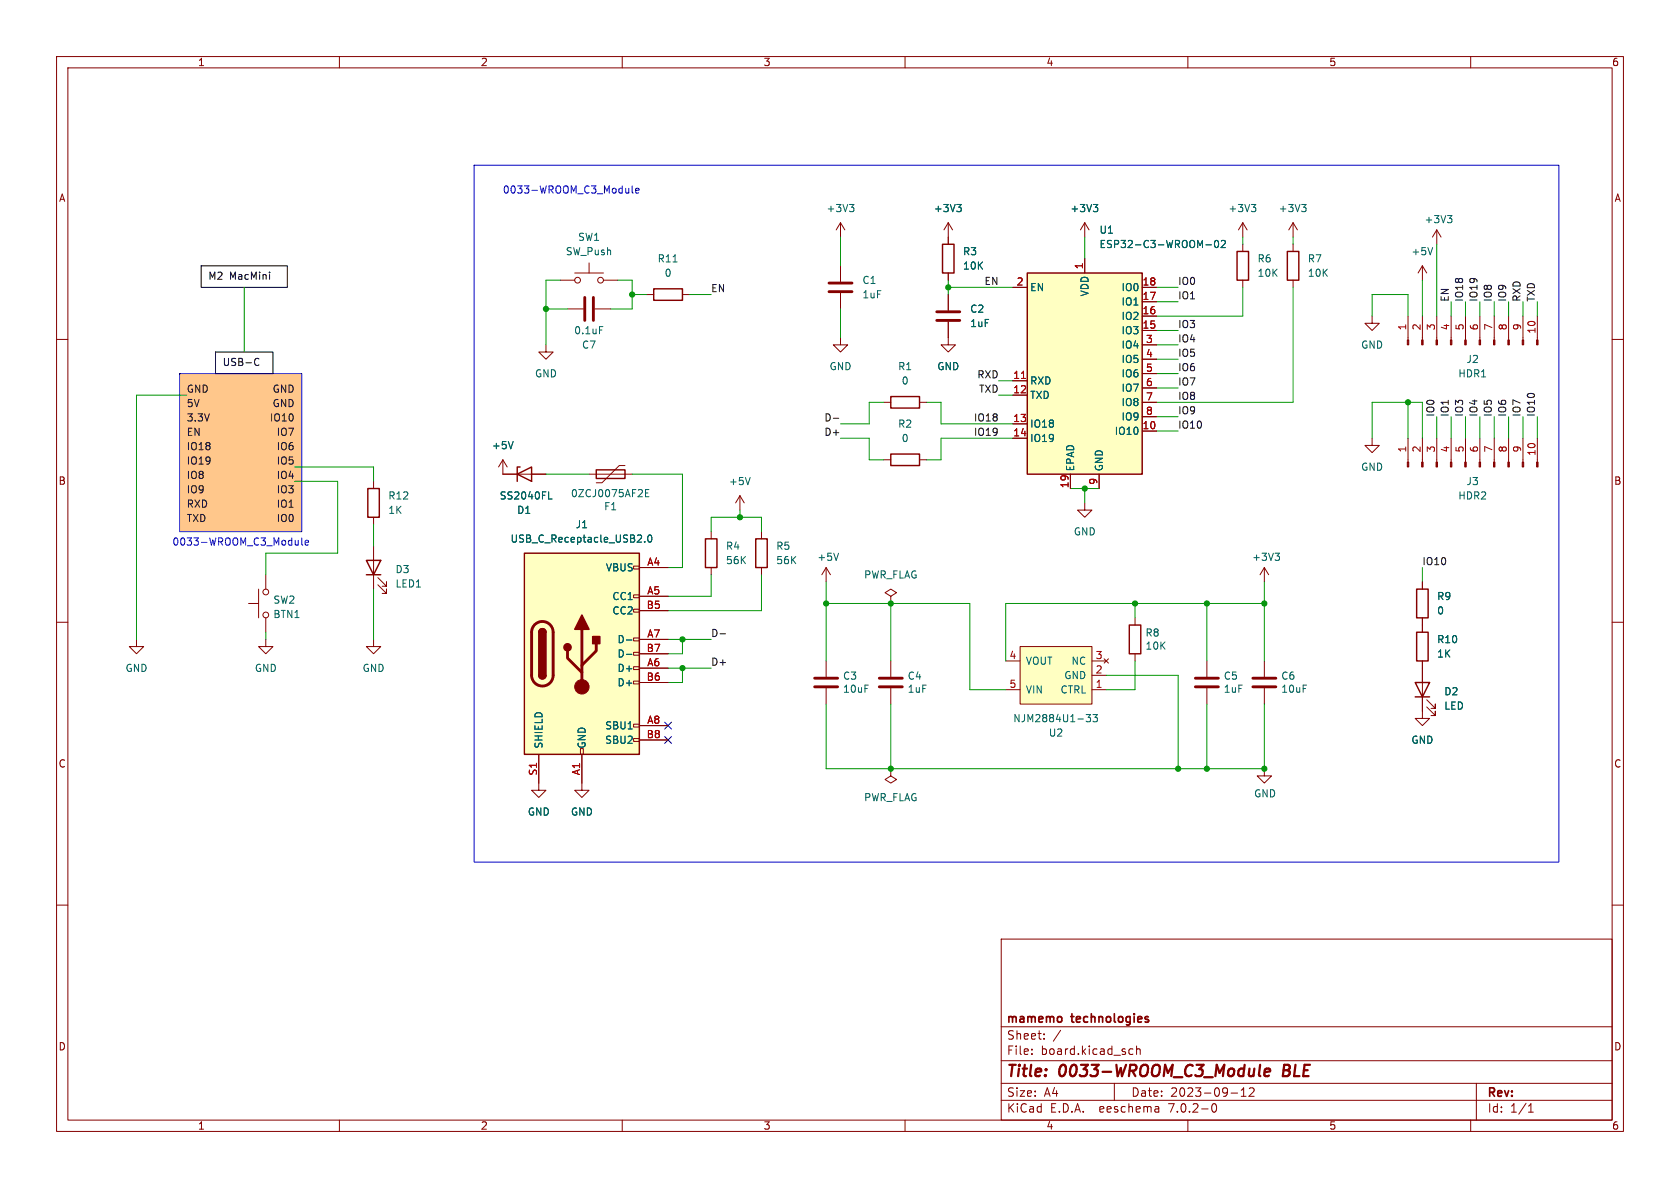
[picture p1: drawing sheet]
<svg xmlns="http://www.w3.org/2000/svg" width="297mm" height="210mm" viewBox="0 0 297 210" stroke-linecap="round" stroke-linejoin="round" font-family="sans-serif">
<g fill="none" stroke="#840000" stroke-width=".18">
<path d="M10 10h277v190h-277zM12 12h273v186h-273zM60 10v2M110 10v2M160 10v2M210 10v2M260 10v2M148.6 39.4v2.5M148.6 39.4l.8 1.2M148.6 39.4l-.8 1.2M167.6 39.4v3.8M167.6 39.4l-.7 1.2"/>
<path d="M167.6 39.4l.8 1.2M191.8 39.4l-.8 1.2M191.8 39.4v2.5M191.8 39.4l.7 1.2M219.7 39.4v2.5M219.7 39.4l-.8 1.2M219.7 39.4l.8 1.2M228.6 39.4v2.5M228.6 39.4l-.8 1.2M228.6 39.4l.8 1.2M10 60h2M99.1 49.5h2.5"/>
<path d="M100.3 54.6h2.8M101.6 48.3h5.1M104.1 46.5v1.8M105.2 54.6h2.7M106.7 49.5h2.5M114.3 52.1h1.3M120.6 52.1h1.3M148.6 59.7v1.3h1.3l-1.3 1.2-1.3-1.2h1.3M148.6 47v2.8M148.6 51.8v2.8M167.6 56.9v4.1h1.3l-1.3 1.2-1.2-1.2h1.2M167.6 48.3v1.2"/>
<path d="M167.6 52.1v2.8M179.1 50.8h2.5M191.8 45.7v2.6M201.9 58.4h2.6M201.9 55.9h2.6M201.9 53.3h2.6M201.9 50.8h2.6M219.7 43.2v1.3M219.7 49.5v1.3M228.6 43.2v1.3M228.6 49.5v1.3M242.6 55.9v1.3h1.2l-1.2 1.2-1.3-1.2h1.3"/>
<path d="M248.9 55.9v4.2M251.5 47l-.8 1.3M251.5 47v2.5M251.5 55.9v4.2M251.5 47l.7 1.3M254 40.6v2.6M254 55.9v4.2M254 40.6l-.8 1.3M254 40.6l.8 1.3M256.5 55.9v4.2M259.1 55.9v4.2M261.6 55.9v4.2"/>
<path d="M264.2 55.9v4.2M266.7 55.9v4.2M269.2 55.9v4.2M271.8 55.9v4.2M285 60h2M96.5 61v1.2h1.3l-1.3 1.3-1.3-1.3h1.3M156.2 71.1h1.3M162.6 71.1h1.2M179.1 67.3h2.5M179.1 69.9h2.5M179.1 74.9h2.5M179.1 77.5h2.5"/>
<path d="M201.9 71.1h2.6M201.9 76.2h2.6M201.9 61h2.6M201.9 63.5h2.6M201.9 66h2.6M201.9 68.6h2.6M201.9 73.7h2.6M242.6 77.5v1.2h1.2l-1.2 1.3-1.3-1.3h1.3M248.9 77.5v4.2M251.5 77.5v4.2M254 77.5v4.2M256.5 77.5v4.2"/>
<path d="M259.1 77.5v4.2M261.6 77.5v4.2M264.2 77.5v4.2M266.7 77.5v4.2M269.2 77.5v4.2M271.8 77.5v4.2M66 85.1v1.3M66 91.4v1.3M66 96.5v7.6M88.9 81.3v2.5h7.6M88.9 81.3l-.8 1.3M88.9 81.3l.8 1.3"/>
<path d="M104.1 83.8h7.7M110.5 82.3h-1l-3.1 3h-1M125.7 94v1.3M130.8 87.6l-.8 1.3M130.8 87.6v2.6M130.8 87.6l.8 1.3M134.6 94v1.3M156.2 81.3h1.3M162.6 81.3h1.2M189.2 83.8v2.6M191.8 88.9v1.3h1.2l-1.2 1.2-1.3-1.2h1.3M194.3 83.8v2.6"/>
<path d="M10 110h2M24.1 113v1.3h1.3l-1.3 1.3-1.2-1.3h1.2M43.9 106.7h1.8M45.7 104.1v5.1M47 113v1.3h1.3l-1.3 1.3-1.3-1.3h1.3M47 101.6v2.5M47 109.2v2.6M66 113v1.3h1.3l-1.3 1.3-1.2-1.3h1.2M66.8 103.4l1.5 1.5v-.8v.8h-.7M66.8 102.1l1.5 1.5v-.7v.7h-.7M112 117.9h1v.5h-1zM112 115.3h1v.5h-1z"/>
<path d="M112 112.8h1v.5h-1zM112 107.7h1v.5h-1zM112 105.2h1v.5h-1zM112 100.1h1v.5h-1zM113 100.3h5.1M113 105.4h5.1M113 118.1h5.1M113 113h5.1M113 108h5.1M113 115.6h5.1M125.7 100.3v1.3M134.6 100.3v1.3"/>
<path d="M146 100.3l-.7 1.3M146 100.3v2.6M146 116.8v2.8M146 100.3l.8 1.3M157.5 105.4l1-.6-1-.7-1 .7 1 .6v1.3M157.5 106.7h.1M157.5 116.8v2.8M177.8 116.8h2.5M180.3 114.3h12.7v10.2h-12.7zM193 119.4h2.6M193 116.8h2.6M195.2 116.5l.8 .7"/>
<path d="M196 116.5l-.8 .7M200.7 109.2v1.3M200.7 115.6v1.2M213.4 116.8v2.8M223.5 100.3l-.7 1.3M223.5 100.3v2.6M223.5 116.8v2.8M223.5 100.3l.8 1.3M251.5 116.8v10.2h1.2l-1.2 1.3-1.3-1.3h1.3M251.5 102.9v1.2M251.5 109.2v2.6M285 110h2"/>
<path d="M95.2 133.4v6.3h1.3l-1.3 1.3-1.2-1.3h1.2M102.6 132.3h.5v1.1h-.5zM102.9 133.4v6.3h1.2l-1.2 1.3-1.3-1.3h1.3M112 130.6h1v.5h-1zM112 128h1v.5h-1zM112 120.4h1v.5h-1zM113 128.3h5.1M113 120.7h5.1M113 130.8h5.1M146 121.7v2.8M157.5 135.9v1.3l1 .6-1 .6-1-.6 1-.6M157.5 135.9h.1"/>
<path d="M157.5 121.7v2.8M177.8 121.9h2.5M193 121.9h2.6M213.4 121.7v2.8M223.5 135.9v1.3h1.3l-1.3 1.2-1.3-1.2h1.3M223.5 121.7v2.8M252.2 125l1.5 1.5v-.8v.8h-.7M252.2 123.7l1.5 1.5v-.7v.7h-.7M10 160h2M285 160h2M177 166h108v32h-108zM60 198v2"/>
<path d="M110 198v2M160 198v2M177 194.5h108M177 191.5h108M177 187.5h108M177 181.5h108M182.4 186.3v.1M182.4 185.5v.1M184.6 183.6v.1M184.6 182.8v.1M197 191.5v3M199.7 186.3h.6"/>
<path d="M199.7 185.5h.6M200.9 185.5l.2-.1 .4 .1 .1 .9M200.9 184.9v1.5M204.6 195.6l.3 .2v.8M204.9 196.5l-.5 .1M204.9 196h-.5M210 198v2M214.4 195.2l.2-.1a.81 .81 0 0 1 .6 .6 .81 .81 0 0 1-.3 .8l-.2 .1a.81 .81 0 0 1-.3-1.4zM217.6 193.2h1.2M219.4 193.8h.9M219.4 192.7l.5-.4v1.5M220.9 192.4l.5-.1 .2 .1 .1 .3-.9 1.1h.9"/>
<path d="M260 198v2M261 191.5v6.5M270.2 196.6h.9M270.2 195.5l.4-.4v1.5"/>
<circle cx="102.1" cy="49.5" r=".51"/>
<circle cx="106.2" cy="49.5" r=".51"/>
<circle cx="47" cy="108.7" r=".51"/>
<circle cx="47" cy="104.6" r=".51"/>
</g>
<path d="M223.5 189.6l1-.2v-.4l-.2-.1-.6 .1-.2 .9 .3 .3 .5-.1" fill="none" stroke="#840000" stroke-width=".4"/>
<path d="M31.7 66h21.6v28h-21.6z" fill="#ffc78b" stroke="#ffc78b" stroke-width=".18"/>
<g fill="none" stroke="#840000" stroke-width=".25">
<path d="M115.6 51.1h5v2h-5zM166.6 43.2h2.1v5.1h-2.1zM181.6 48.3h20.3v35.5h-20.3zM218.7 44.5h2v5h-2zM227.6 44.5h2v5h-2zM157.5 70.1h5.1v2h-5.1zM64.8 99.1h2.5l-1.3 2.5zM65 86.4h2.1v5h-2.1zM91.4 83.8l2.6-1.2v2.5zM91.9 82.6h-.5v2.5M92.7 97.8h20.3v35.6h-20.3zM105.4 83.1h5.1v1.5h-5.1z"/>
<path d="M124.7 95.3h2v5h-2zM133.6 95.3h2v5h-2zM157.5 80.3h5.1v2h-5.1zM64.8 101.6h2.5M95.2 119.4a.64 .64 0 0 0 .7 .6 .64 .64 0 0 0 .6-.6M95.2 111.8a.64 .64 0 0 1 .7-.7 .64 .64 0 0 1 .6 .7M199.6 110.5h2.1v5.1h-2.1zM250.4 104.1h2.1v5.1h-2.1zM250.4 111.8h2.1v5h-2.1zM250.2 120.7h2.5l-1.2 2.5zM250.2 123.2h2.5"/>
</g>
<g fill="none" stroke="#840000" stroke-width=".51">
<path d="M103.4 52.6v4M104.9 52.6v4M146.6 51.6h4M146.6 50h4M165.6 56.6h4.1M165.6 55.1h4.1M94.5 110.4a1.9 1.9 0 0 1 2.1-.4 1.9 1.9 0 0 1 1.2 1.8v7.6a1.91 1.91 0 0 1-1.9 1.9 1.91 1.91 0 0 1-1.9-1.9v-7.8l.2-.6zM100.3 115.1v1.2l2.6 2.6M102.9 111.3v10.1M105.4 113.8v1.3l-2.5 2.5M144 119.9h4.1M155.4 119.9h4.1"/>
<path d="M211.3 119.9h4.1M221.5 119.9h4.1M144 121.4h4.1M155.4 121.4h4.1M211.3 121.4h4.1M221.5 121.4h4.1"/>
</g>
<g fill="none" stroke="#006464" stroke-width=".18">
<path d="M150.2 36.1h.8l-.5 .5M150.7 36.6l.3 .3v.3l-.3 .2M169.2 36.1h.7l-.4 .5M169.7 36.6l.2 .3v.3l-.2 .2M193.3 36.1h.8l-.5 .5M193.8 36.6l.3 .3v.3l-.3 .2M221.2 36.1h.8l-.4 .5M221.8 36.6l.2 .3v.3l-.2 .2M230.1 36.1h.8l-.4 .5M230.7 36.6l.2 .3v.3l-.2 .2M255.9 38.1h.8l-.4 .5M256.4 38.6l.3 .2v.3l-.3 .3"/>
<path d="M106 57.7h.6M213.2 43.3h1M214.8 42.6l.2-.1a.68 .68 0 0 1 .4 .6 .68 .68 0 0 1-.4 .7l-.2-.2-.1-.3zM215.9 42.6l.5-.1 .2 .4-.7 .9h.7M253.3 43.8l-.4 1.2M90.7 78.1l-.4 1.2M97 88.2h.6M114 95.7v.1M114.1 87.1h.4M114.6 94.7l.2-.1a.68 .68 0 0 1 .5 .6 .68 .68 0 0 1-.5 .6l-.2-.1-.1-.3zM114.7 86.5h-.6v1.3h.6M132.6 84.4l-.4 1.3"/>
<path d="M148.2 97.8l-.4 1.3M225.4 97.8h.8l-.4 .5M226 98.3l.2 .2v.3l-.2 .3M110.7 113.1h1M110.7 115.7h1M111 128.9h.8M192 126.3h.8l-.4 .5 .3 .1v.6l-.1 .1-.6-.1M193.2 126.3h.8l-.4 .5 .3 .1v.6l-.1 .1-.6-.1"/>
</g>
<g fill="#840000" stroke="#840000" stroke-width=".18">
<path d="M271.7 81.7h.2v.9h-.2z"/>
<path d="M269.1 81.7h.3v.9h-.3z"/>
<path d="M266.6 81.7h.2v.9h-.2z"/>
<path d="M264 81.7h.3v.9h-.3z"/>
<path d="M261.5 81.7h.2v.9h-.2z"/>
<path d="M259 81.7h.2v.9h-.2z"/>
<path d="M256.4 81.7h.3v.9h-.3z"/>
<path d="M253.9 81.7h.2v.9h-.2z"/>
<path d="M251.3 81.7h.3v.9h-.3z"/>
<path d="M248.8 81.7h.2v.9h-.2z"/>
<path d="M271.7 60.1h.2v.9h-.2z"/>
<path d="M269.1 60.1h.3v.9h-.3z"/>
<path d="M266.6 60.1h.2v.9h-.2z"/>
<path d="M264 60.1h.3v.9h-.3z"/>
<path d="M261.5 60.1h.2v.9h-.2z"/>
<path d="M259 60.1h.2v.9h-.2z"/>
<path d="M256.4 60.1h.3v.9h-.3z"/>
<path d="M253.9 60.1h.2v.9h-.2z"/>
<path d="M251.3 60.1h.3v.9h-.3z"/>
<path d="M248.8 60.1h.2v.9h-.2z"/>
<circle cx="102.9" cy="121.4" r="1.27"/>
</g>
<g fill="#ffffc2" stroke="#ffffc2" stroke-width=".18">
<path d="M180.3 114.3h12.7v10.2h-12.7z"/>
<path d="M92.7 97.8h20.3v35.6h-20.3z"/>
<path d="M181.6 48.3h20.3v35.5h-20.3z"/>
</g>
<g fill="#840000" stroke="#840000" stroke-width=".25">
<path d="M95.2 119.4h1.3a.64 .64 0 0 1-.6 .6 .64 .64 0 0 1-.7-.6z"/>
<path d="M95.2 111.8h1.3v7.6h-1.3z"/>
<path d="M95.4 111.3a.64 .64 0 0 1 .7-.1 .64 .64 0 0 1 .4 .6h-1.3z"/>
<path d="M102.9 108.7l1.2 2.6h-2.5z"/>
<path d="M104.8 112.5h1.2v1.3h-1.2z"/>
<circle cx="100.3" cy="114.4" r=".63"/>
</g>
<path d="M180.6 66.9h.7" fill="none" stroke="#a90000" stroke-width=".18"/>
<path d="M147.3 73.9h1M127.3 112h1" fill="none" stroke="#0f0f0f" stroke-width=".18"/>
<path d="M83.8 29.2h191.8v123.2h-191.8zM111.8 32.9v1.1l.1 .1M112.4 33.7l.6-.1-.1-.3h-.4l-.1 .2v.6h.5M31.7 66h21.6v28h-21.6zM53.3 95.1v1.1l.2 .2M53.9 95.9l.6-.1v-.2l-.4-.1-.2 .2 .1 .6h.5" fill="none" stroke="#0000c2" stroke-width=".18"/>
<path d="M35.6 47h15.2v3.8h-15.2zM47.7 48.1v.1M38.1 62.2h10.2v3.8h-10.2zM45.4 63.3l.4 .2M45.8 64.5l-.4 .1" fill="none" stroke="#000" stroke-width=".18"/>
<g fill="none" stroke="#009600" stroke-width=".18">
<path d="M43.2 50.8v11.4M96.5 54.6h3.8M99.1 49.5h-2.6v11.5M109.2 49.5h2.6v5.1h-3.9M111.8 52.1h2.5M121.9 52.1h3.8M148.6 41.9v5.1M148.6 54.6v5.1M167.6 50.8h11.5M167.6 49.5v2.6M191.8 41.9v3.8M204.5 50.8h3.8"/>
<path d="M204.5 53.3h3.8M204.5 58.4h3.8M219.7 41.9v1.3M219.7 50.8v5.1h-15.2M228.6 50.8v20.3h-24.1M228.6 41.9v1.3M242.6 55.9v-3.8h6.3v3.8M251.5 49.5v6.4M254 43.2v12.7M256.5 53.3v2.6M259.1 53.3v2.6M261.6 53.3v2.6"/>
<path d="M264.2 53.3v2.6M266.7 53.3v2.6M269.2 53.3v2.6M271.8 53.3v2.6M33 69.9h-8.9v43.1M148.6 77.5h5.1v3.8h2.5M156.2 71.1h-2.5v3.8h-5.1M163.8 71.1h2.6v3.8h12.7M176.5 69.9h2.6M176.5 67.3h2.6M179.1 77.5h-12.7v3.8h-2.6M204.5 76.2h3.8"/>
<path d="M204.5 61h3.8M204.5 73.7h3.8M204.5 63.5h3.8M204.5 66h3.8M204.5 68.6h3.8M242.6 77.5v-6.4h8.9v6.4M248.9 71.1v6.4M254 73.7v3.8M256.5 73.7v3.8M259.1 73.7v3.8M261.6 73.7v3.8M264.2 73.7v3.8"/>
<path d="M266.7 73.7v3.8M269.2 73.7v3.8M271.8 73.7v3.8M52.1 82.6h13.9v2.5M52.1 85.1h7.6v12.7h-12.7v3.8M66 92.7v3.8M96.5 83.8h7.6M111.8 83.8h8.8v16.5h-2.5M125.7 94v-2.6h8.9v2.6M130.8 90.2v1.2M189.2 86.4h5.1M191.8 86.4v2.5"/>
<path d="M47 111.8v1.2M66 104.1v8.9M118.1 113h7.6M118.1 118.1h7.6M120.6 113v2.6h-2.5M120.6 118.1v2.6h-2.5M125.7 101.6v3.8h-7.6M134.6 101.6v6.4h-16.5M146 106.7h25.4v15.2h6.4M146 102.9v13.9M157.5 106.7v10.1M195.6 119.4h12.7v16.5"/>
<path d="M200.7 106.7v2.5M200.7 116.8v5.1h-5.1M213.4 106.7v10.1M223.5 106.7h-45.7v10.1M223.5 102.9v13.9M251.5 100.3v2.6M146 124.5v11.4h77.5v-11.4M157.5 124.5v11.4M213.4 124.5v11.4"/>
</g>
<path d="M117.5 130.2l1.2 1.2M117.5 127.7l1.2 1.2M118.7 130.2l-1.2 1.2M118.7 127.7l-1.2 1.2" fill="none" stroke="#000084" stroke-width=".18"/>
<g fill="#009600" stroke="#009600" stroke-width=".18">
<circle cx="248.9" cy="71.1" r=".46"/>
<circle cx="223.5" cy="135.9" r=".46"/>
<circle cx="223.5" cy="106.7" r=".46"/>
<circle cx="130.8" cy="91.4" r=".46"/>
<circle cx="120.6" cy="118.1" r=".46"/>
<circle cx="120.6" cy="113" r=".46"/>
<circle cx="111.8" cy="52.1" r=".46"/>
<circle cx="96.5" cy="54.6" r=".46"/>
<circle cx="213.4" cy="106.7" r=".46"/>
<circle cx="200.7" cy="106.7" r=".46"/>
<circle cx="157.5" cy="135.9" r=".46"/>
<circle cx="157.5" cy="106.7" r=".46"/>
<circle cx="213.4" cy="135.9" r=".46"/>
<circle cx="208.3" cy="135.9" r=".46"/>
<circle cx="191.8" cy="86.4" r=".46"/>
<circle cx="146" cy="106.7" r=".46"/>
<circle cx="167.6" cy="50.8" r=".46"/>
</g>
<g font-size="2.8" fill="#840000">
<text x="178" y="190.8">Title:</text>
<text x="187.4" y="190.8">0033-WROOM_C3_Module</text>
<text x="227.5" y="190.8">BLE</text>
</g>
<g font-size="2.1" fill="#840000">
<text x="178" y="183.9">Sheet:</text>
<text x="178" y="181.1">mamemo</text>
<text x="186.2" y="183.9">/</text>
<text x="189.6" y="181.1">technologies</text>
<text x="178" y="186.6">File:</text>
<text x="184" y="186.6">board.kicad_sch</text>
<text x="178" y="196.8">KiCad</text>
<text x="178" y="194">Size:</text>
<text x="184.6" y="194">A4</text>
<text x="185.7" y="196.8">E.D.A.</text>
<text x="194.4" y="196.8">eeschema</text>
<text x="200" y="194">Date:</text>
<text x="206.7" y="196.8">7.0.2-0</text>
<text x="206.9" y="194">2023-09-12</text>
<text x="263" y="194.2">Rev:</text>
<text x="263" y="196.8">Id:</text>
<text x="267" y="196.8">1/1</text>
</g>
<g font-size="1.8" fill="#840000">
<text x="35" y="11.8">1</text>
<text x="85" y="11.8">2</text>
<text x="135" y="11.8">3</text>
<text x="185" y="11.8">4</text>
<text x="235" y="11.8">5</text>
<text x="285" y="11.8">6</text>
<text x="10.4" y="35.8">A</text>
<text x="285.4" y="35.8">A</text>
<text x="10.3" y="85.8">B</text>
<text x="285.3" y="85.8">B</text>
<text x="10.3" y="135.8">C</text>
<text x="285.3" y="135.8">C</text>
<text x="10.3" y="185.8">D</text>
<text x="285.3" y="185.8">D</text>
<text x="35" y="199.8">1</text>
<text x="85" y="199.8">2</text>
<text x="135" y="199.8">3</text>
<text x="185" y="199.8">4</text>
<text x="235" y="199.8">5</text>
<text x="285" y="199.8">6</text>
</g>
<g font-size="1.8" fill="#0000c2">
<text x="88.9" y="34.3">0033-WROOM_C3_Module</text>
<text x="30.5" y="96.5">0033-WROOM_C3_Module</text>
</g>
<g font-size="1.8" fill="#006464">
<text x="146.1" y="37.7">+3V3</text>
<text x="165" y="37.7">+3V3</text>
<text x="189.2" y="37.7">+3V3</text>
<text x="194.3" y="41.5">U1</text>
<text x="217.1" y="37.7">+3V3</text>
<text x="226" y="37.7">+3V3</text>
<text x="251.8" y="39.6">+3V3</text>
<text x="100" y="45.3">SW_Push</text>
<text x="102.1" y="42.7">SW1</text>
<text x="116.2" y="46.5">R11</text>
<text x="170.2" y="45.3">R3</text>
<text x="170.2" y="47.8">10K</text>
<text x="194.3" y="44">ESP32-C3-WROOM-02</text>
<text x="222.3" y="46.5">R6</text>
<text x="231.1" y="46.5">R7</text>
<text x="249.5" y="45.3">+5V</text>
<text x="117.4" y="49.1">0</text>
<text x="152.4" y="50.4">C1</text>
<text x="152.4" y="52.9">1uF</text>
<text x="182.1" y="51.6">EN</text>
<text x="192.6" y="52.5" transform="rotate(-90 192.6 52.5)">VDD</text>
<text x="198.2" y="51.6">IO0</text>
<text x="222.3" y="49.1">10K</text>
<text x="231.1" y="49.1">10K</text>
<text x="101.4" y="59.2">0.1uF</text>
<text x="171.5" y="55.4">C2</text>
<text x="171.5" y="58">1uF</text>
<text x="198.2" y="59.2">IO3</text>
<text x="198.2" y="56.7">IO2</text>
<text x="198.2" y="54.2">IO1</text>
<text x="102.8" y="61.8">C7</text>
<text x="146.6" y="65.6">GND</text>
<text x="158.7" y="65.6">R1</text>
<text x="165.6" y="65.6">GND</text>
<text x="198.2" y="61.8">IO4</text>
<text x="198.2" y="64.3">IO5</text>
<text x="240.6" y="61.8">GND</text>
<text x="259.2" y="64.3">J2</text>
<text x="94.5" y="66.9">GND</text>
<text x="159.4" y="68.1">0</text>
<text x="182.1" y="68.1">RXD</text>
<text x="182.1" y="70.7">TXD</text>
<text x="198.2" y="66.9">IO6</text>
<text x="198.2" y="69.4">IO7</text>
<text x="198.2" y="71.9">IO8</text>
<text x="257.7" y="66.9">HDR1</text>
<text x="158.7" y="75.8">R2</text>
<text x="182.1" y="75.8">IO18</text>
<text x="196.9" y="77">IO10</text>
<text x="198.2" y="74.5">IO9</text>
<text x="86.9" y="79.6">+5V</text>
<text x="159.4" y="78.3">0</text>
<text x="182.1" y="78.3">IO19</text>
<text x="190.1" y="83.3" transform="rotate(-90 190.1 83.3)">EPAD</text>
<text x="195.1" y="83.3" transform="rotate(-90 195.1 83.3)">GND</text>
<text x="240.6" y="83.4">GND</text>
<text x="68.6" y="88.5">R12</text>
<text x="88.3" y="88.5">SS2040FL</text>
<text x="100.9" y="88">0ZCJ0075AF2E</text>
<text x="128.8" y="85.9">+5V</text>
<text x="257.7" y="88.5">HDR2</text>
<text x="259.2" y="85.9">J3</text>
<text x="68.6" y="91">1K</text>
<text x="91.4" y="91">D1</text>
<text x="101.7" y="93.5">J1</text>
<text x="106.7" y="90.4">F1</text>
<text x="189.8" y="94.8">GND</text>
<text x="69.9" y="101.5">D3</text>
<text x="90.2" y="96.1">USB_C_Receptacle_USB2.0</text>
<text x="107" y="101.2">VBUS</text>
<text x="128.3" y="97.3">R4</text>
<text x="128.3" y="99.9">56K</text>
<text x="137.2" y="97.3">R5</text>
<text x="137.2" y="99.9">56K</text>
<text x="144.4" y="99.3">+5V</text>
<text x="221.3" y="99.3">+3V3</text>
<text x="48.3" y="106.9">SW2</text>
<text x="69.9" y="104">LED1</text>
<text x="108.1" y="106.2">CC1</text>
<text x="152.7" y="102.4">PWR_FLAG</text>
<text x="254" y="106.2">R9</text>
<text x="48.3" y="109.4">BTN1</text>
<text x="108.1" y="108.8">CC2</text>
<text x="109" y="113.9">D-</text>
<text x="202.4" y="112.7">R8</text>
<text x="254" y="108.8">0</text>
<text x="254" y="113.9">R10</text>
<text x="22.1" y="118.9">GND</text>
<text x="45" y="118.9">GND</text>
<text x="64" y="118.9">GND</text>
<text x="109" y="118.9">D+</text>
<text x="109" y="116.4">D-</text>
<text x="181.4" y="117.7">VOUT</text>
<text x="189.3" y="117.7">NC</text>
<text x="202.4" y="115">10K</text>
<text x="254" y="116.4">1K</text>
<text x="109" y="121.5">D+</text>
<text x="149" y="120.3">C3</text>
<text x="149" y="122.6">10uF</text>
<text x="160.4" y="120.3">C4</text>
<text x="160.4" y="122.6">1uF</text>
<text x="181.4" y="122.7">VIN</text>
<text x="187.4" y="122.7">CTRL</text>
<text x="188" y="120.2">GND</text>
<text x="216.3" y="120.3">C5</text>
<text x="216.3" y="122.6">1uF</text>
<text x="226.4" y="120.3">C6</text>
<text x="226.4" y="122.6">10uF</text>
<text x="255.3" y="123.1">D2</text>
<text x="255.3" y="125.6">LED</text>
<text x="106.9" y="129.1">SBU1</text>
<text x="106.9" y="131.6">SBU2</text>
<text x="179.1" y="127.8">NJM2884U1-33</text>
<text x="185.4" y="130.4">U2</text>
<text x="249.5" y="131.6">GND</text>
<text x="96.1" y="132.3" transform="rotate(-90 96.1 132.3)">SHIELD</text>
<text x="103.7" y="132.3" transform="rotate(-90 103.7 132.3)">GND</text>
<text x="152.7" y="141.8">PWR_FLAG</text>
<text x="221.6" y="141.1">GND</text>
<text x="93.3" y="144.3">GND</text>
<text x="100.9" y="144.3">GND</text>
</g>
<g font-size="1.8" fill="#a90000">
<text x="191.5" y="47.7" transform="rotate(-90 191.5 47.7)">1</text>
<text x="179.7" y="50.5">2</text>
<text x="201.9" y="53.1">17</text>
<text x="201.9" y="50.5">18</text>
<text x="201.9" y="58.2">15</text>
<text x="201.9" y="55.6">16</text>
<text x="248.7" y="58.5" transform="rotate(-90 248.7 58.5)">1</text>
<text x="251.2" y="58.5" transform="rotate(-90 251.2 58.5)">2</text>
<text x="253.7" y="58.5" transform="rotate(-90 253.7 58.5)">3</text>
<text x="256.3" y="58.5" transform="rotate(-90 256.3 58.5)">4</text>
<text x="258.8" y="58.5" transform="rotate(-90 258.8 58.5)">5</text>
<text x="261.4" y="58.5" transform="rotate(-90 261.4 58.5)">6</text>
<text x="263.9" y="58.5" transform="rotate(-90 263.9 58.5)">7</text>
<text x="266.4" y="58.5" transform="rotate(-90 266.4 58.5)">8</text>
<text x="269" y="58.5" transform="rotate(-90 269 58.5)">9</text>
<text x="271.5" y="59.1" transform="rotate(-90 271.5 59.1)">10</text>
<text x="202.5" y="60.7">3</text>
<text x="202.5" y="63.2">4</text>
<text x="202.5" y="65.8">5</text>
<text x="179.1" y="67.1">11</text>
<text x="179.1" y="69.6">12</text>
<text x="202.5" y="68.3">6</text>
<text x="202.5" y="70.9">7</text>
<text x="179.1" y="74.7">13</text>
<text x="179.1" y="77.2">14</text>
<text x="201.9" y="75.9">10</text>
<text x="202.5" y="73.4">8</text>
<text x="248.7" y="80" transform="rotate(-90 248.7 80)">1</text>
<text x="251.2" y="80" transform="rotate(-90 251.2 80)">2</text>
<text x="253.7" y="80" transform="rotate(-90 253.7 80)">3</text>
<text x="256.3" y="80" transform="rotate(-90 256.3 80)">4</text>
<text x="258.8" y="80" transform="rotate(-90 258.8 80)">5</text>
<text x="261.4" y="80" transform="rotate(-90 261.4 80)">6</text>
<text x="263.9" y="80" transform="rotate(-90 263.9 80)">7</text>
<text x="266.4" y="80" transform="rotate(-90 266.4 80)">8</text>
<text x="269" y="80" transform="rotate(-90 269 80)">9</text>
<text x="271.5" y="80.6" transform="rotate(-90 271.5 80.6)">10</text>
<text x="189" y="86.4" transform="rotate(-90 189 86.4)">19</text>
<text x="194.1" y="85.8" transform="rotate(-90 194.1 85.8)">9</text>
<text x="114.4" y="100.1">A4</text>
<text x="114.3" y="107.7">B5</text>
<text x="114.4" y="105.2">A5</text>
<text x="114.4" y="112.8">A7</text>
<text x="114.3" y="115.3">B7</text>
<text x="114.4" y="117.9">A6</text>
<text x="178.4" y="116.6">4</text>
<text x="193.6" y="119.1">2</text>
<text x="193.6" y="116.6">3</text>
<text x="114.3" y="120.4">B6</text>
<text x="178.4" y="121.7">5</text>
<text x="193.6" y="121.7">1</text>
<text x="114.3" y="130.6">B8</text>
<text x="114.4" y="128">A8</text>
<text x="95" y="137.2" transform="rotate(-90 95 137.2)">S1</text>
<text x="102.6" y="137.1" transform="rotate(-90 102.6 137.1)">A1</text>
</g>
<g font-size="1.8">
<text x="36.8" y="49.5">M2</text>
<text x="40.6" y="49.5">MacMini</text>
<text x="39.4" y="64.8">USB-C</text>
</g>
<g font-size="1.8" fill="#0f0f0f">
<text x="125.7" y="51.7">EN</text>
<text x="173.9" y="50.5">EN</text>
<text x="208.3" y="53">IO1</text>
<text x="208.3" y="50.5">IO0</text>
<text x="256.2" y="53.3" transform="rotate(-90 256.2 53.3)">EN</text>
<text x="258.7" y="53.3" transform="rotate(-90 258.7 53.3)">IO18</text>
<text x="261.3" y="53.3" transform="rotate(-90 261.3 53.3)">IO19</text>
<text x="263.8" y="53.3" transform="rotate(-90 263.8 53.3)">IO8</text>
<text x="266.3" y="53.3" transform="rotate(-90 266.3 53.3)">IO9</text>
<text x="268.9" y="53.3" transform="rotate(-90 268.9 53.3)">RXD</text>
<text x="271.4" y="53.3" transform="rotate(-90 271.4 53.3)">TXD</text>
<text x="208.3" y="58.1">IO3</text>
<text x="208.3" y="65.7">IO6</text>
<text x="208.3" y="63.2">IO5</text>
<text x="208.3" y="60.6">IO4</text>
<text x="33" y="69.5">GND</text>
<text x="48.1" y="69.5">GND</text>
<text x="172.7" y="67">RXD</text>
<text x="173" y="69.5">TXD</text>
<text x="208.3" y="70.8">IO8</text>
<text x="208.3" y="68.2">IO7</text>
<text x="33" y="77.1">EN</text>
<text x="33" y="72">5V</text>
<text x="33" y="74.6">3.3V</text>
<text x="47.6" y="74.6">IO10</text>
<text x="48.1" y="72">GND</text>
<text x="48.8" y="77.1">IO7</text>
<text x="145.6" y="77.1">D+</text>
<text x="145.6" y="74.6">D-</text>
<text x="172" y="77.1">IO19</text>
<text x="172" y="74.6">IO18</text>
<text x="208.3" y="73.3">IO9</text>
<text x="208.3" y="75.9">IO10</text>
<text x="253.7" y="73.7" transform="rotate(-90 253.7 73.7)">IO0</text>
<text x="256.2" y="73.7" transform="rotate(-90 256.2 73.7)">IO1</text>
<text x="258.7" y="73.7" transform="rotate(-90 258.7 73.7)">IO3</text>
<text x="261.3" y="73.7" transform="rotate(-90 261.3 73.7)">IO4</text>
<text x="263.8" y="73.7" transform="rotate(-90 263.8 73.7)">IO5</text>
<text x="266.3" y="73.7" transform="rotate(-90 266.3 73.7)">IO6</text>
<text x="268.9" y="73.7" transform="rotate(-90 268.9 73.7)">IO7</text>
<text x="271.4" y="73.7" transform="rotate(-90 271.4 73.7)">IO10</text>
<text x="33" y="82.2">IO19</text>
<text x="33" y="79.7">IO18</text>
<text x="48.8" y="82.2">IO5</text>
<text x="48.8" y="79.7">IO6</text>
<text x="33" y="87.3">IO9</text>
<text x="33" y="84.7">IO8</text>
<text x="33" y="89.8">RXD</text>
<text x="48.8" y="87.3">IO3</text>
<text x="48.8" y="89.8">IO1</text>
<text x="48.8" y="84.7">IO4</text>
<text x="33" y="92.4">TXD</text>
<text x="48.8" y="92.4">IO0</text>
<text x="251.5" y="100">IO10</text>
<text x="125.7" y="112.7">D-</text>
<text x="125.7" y="117.8">D+</text>
</g>
</svg>
